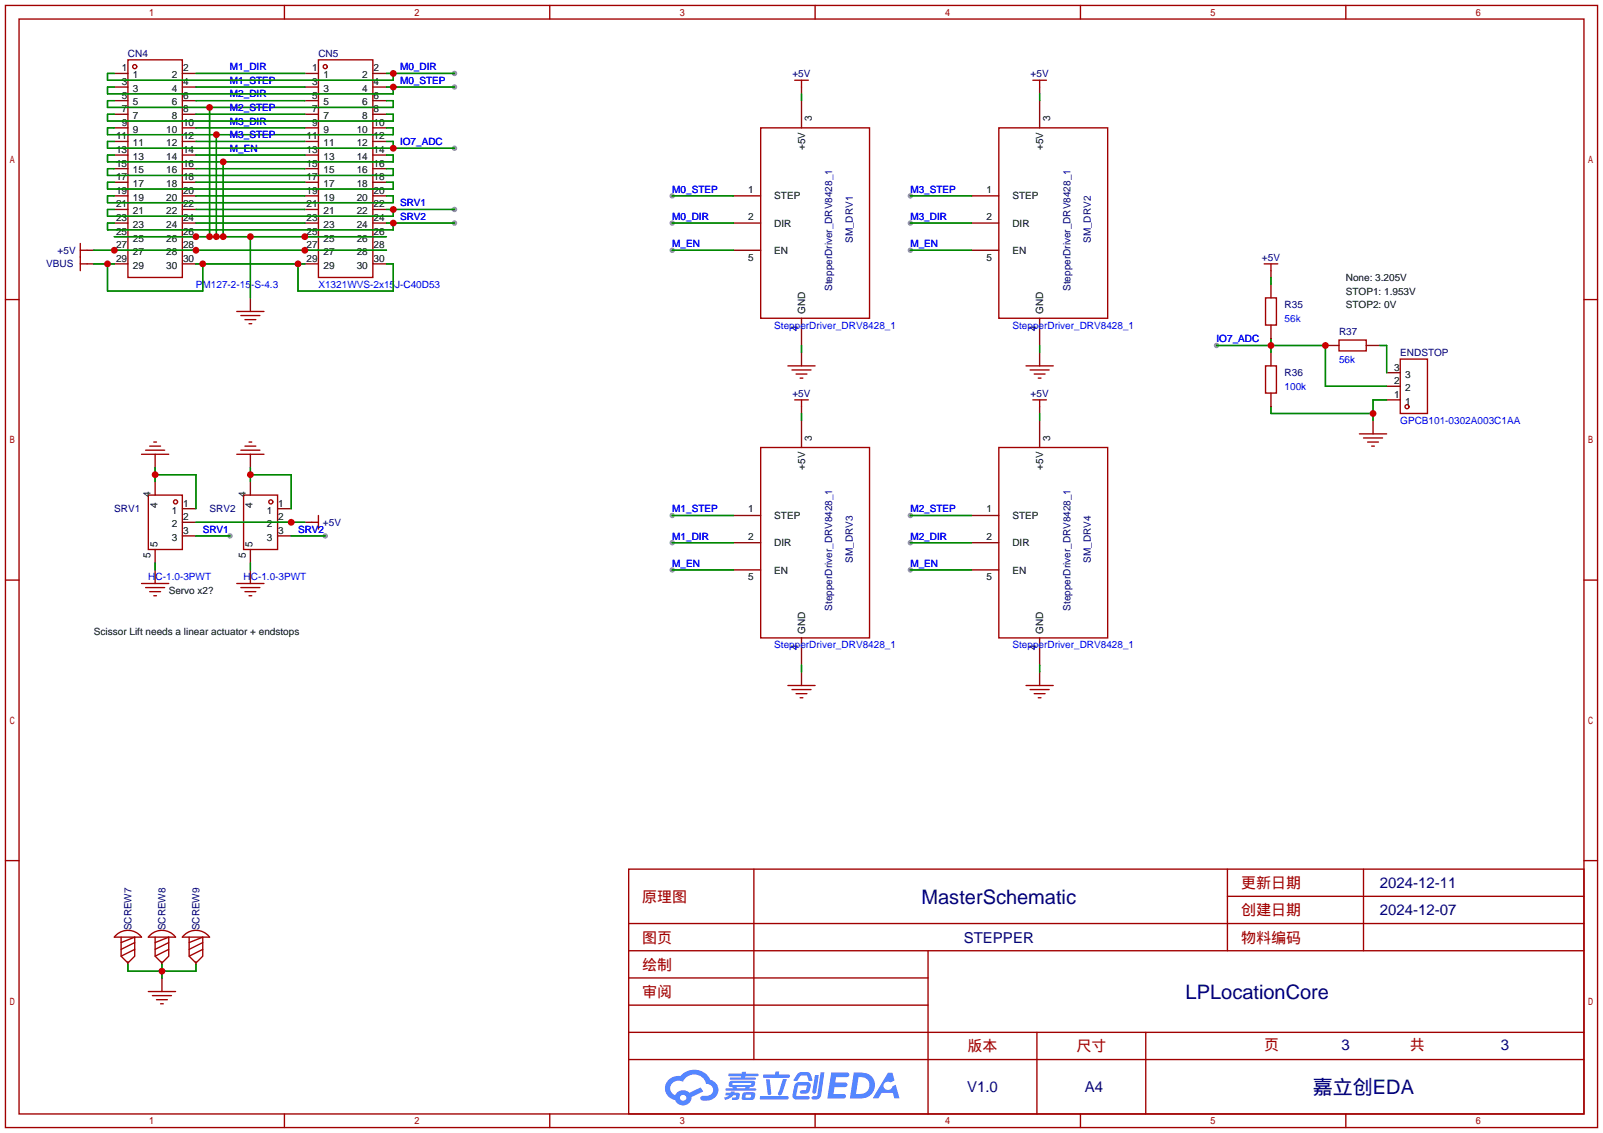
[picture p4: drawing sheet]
<svg xmlns="http://www.w3.org/2000/svg" width="299mm" height="212mm" viewBox="0 0 299 212" stroke-linecap="round" stroke-linejoin="round" font-family="sans-serif">
<g fill="#999">
<circle cx="84.8" cy="13.7" r=".51"/>
<circle cx="84.8" cy="16.3" r=".51"/>
<circle cx="125.5" cy="96.3" r=".51"/>
<circle cx="125.5" cy="101.3" r=".51"/>
<circle cx="125.5" cy="106.4" r=".51"/>
<circle cx="169.9" cy="96.3" r=".51"/>
<circle cx="169.9" cy="101.3" r=".51"/>
<circle cx="169.9" cy="106.4" r=".51"/>
<circle cx="169.9" cy="36.6" r=".51"/>
<circle cx="169.9" cy="41.7" r=".51"/>
<circle cx="169.9" cy="46.7" r=".51"/>
<circle cx="125.5" cy="46.7" r=".51"/>
<circle cx="125.5" cy="41.7" r=".51"/>
<circle cx="125.5" cy="36.6" r=".51"/>
<circle cx="42.9" cy="100.1" r=".51"/>
<circle cx="60.7" cy="100.1" r=".51"/>
<circle cx="84.8" cy="39.1" r=".51"/>
<circle cx="84.8" cy="41.7" r=".51"/>
<circle cx="84.8" cy="27.7" r=".51"/>
<circle cx="227.1" cy="64.5" r=".51"/>
</g>
<g fill="none" stroke="#a10000" stroke-width=".25">
<path d="M1 1h297.2v209.6h-297.2zM3.6 3.6h292.1v204.4h-292.1zM53.1 1v2.6M102.6 1v2.6M152.1 1v2.6M201.7 1v2.6M251.2 1v2.6M1 55.9h2.6M295.7 55.9h2.5M1 108.3h2.6M295.7 108.3h2.5M1 160.7h2.6"/>
<path d="M117.3 162.3h178.4v45.7h-178.4zM117.3 177.5h178.4M117.3 172.5h178.4M140.7 162.3v35.6M173.2 177.5v30.5M229.1 162.3v15.2M229.1 167.4h66.6M254.5 162.3v15.2M295.7 160.7h2.5M117.3 182.6h55.9M117.3 197.9h178.4M117.3 192.8h178.4"/>
<path d="M117.3 187.7h55.9M193.5 192.8v15.2M213.9 192.8v15.2M53.1 208v2.6M102.6 208v2.6M152.1 208v2.6M201.7 208v2.6M251.2 208v2.6"/>
</g>
<g fill="#5487ff">
<path d="M155.2 200.3h2.1a.97 .97 0 0 1 1.2 .4 .53 .53 0 0 1-.6 .4h-1.8l-.2 1.1h1.9a.43 .43 0 0 1 .4 .4 .43 .43 0 0 1-.5 .4h-1.9l-.2 1.3h1.7a.45 .45 0 0 1 .5 .2 .45 .45 0 0 1-.1 .6h-3.3z"/>
<path d="M165.7 200.3h.9l.4 1.5-.8 .3a.82 .82 0 0 0-1.1 .1 .82 .82 0 0 0 .1 1.2 .82 .82 0 0 0 1.1-.1l.3-.4 .6-.3 .7 2.5h-1l-.2-1h-2.1l-.6 1h-1.1z"/>
<path d="M152.1 200.8h.7l-.5 3.1a.36 .36 0 0 1-.3 .3 .36 .36 0 0 1-.4-.3z"/>
<path d="M153.2 200.2h.7l-.6 4.3a1.13 1.13 0 0 1-1.8 .6l.2-.4h.7l.2-.2z"/>
<path d="M148.9 200.6l.6-.4h1a.77 .77 0 0 1 .9 .5l.3 1-.2 .2h-.5l-.4-1-.9-.1a1.3 1.3 0 0 0-.9 1l-.5 .1-.2-.2z"/>
<path d="M148.4 202.4l.6-.3h1.7a.66 .66 0 0 1 .6 .9l-.1 .4a.81 .81 0 0 1-.9 .8h-.7a.32 .32 0 0 1-.3-.3 .32 .32 0 0 1 .4-.3h.7l.2-.9-1.6 .1-.4 1.8 2.2 .1a.32 .32 0 0 1 .3 .4 .32 .32 0 0 1-.4 .2h-2.2l-.5-.3-.1-.5z"/>
<path d="M141.9 204.7h5a.33 .33 0 0 1 .3 .3 .33 .33 0 0 1-.3 .3h-4.9l-.2-.1z"/>
<path d="M146.1 201.5h.8l-1 2.9a.36 .36 0 0 1-.4 .2 .36 .36 0 0 1-.3-.3z"/>
<path d="M143 201.6h.7l.3 2.5a.34 .34 0 0 1-.3 .4 .34 .34 0 0 1-.4-.3z"/>
<path d="M142.5 200.7h2.1l.1-.5 .2-.1h.6l-.1 .6h1.7a.32 .32 0 0 1 .4 .3 .32 .32 0 0 1-.4 .3h-4.5l-.2-.2z"/>
<path d="M135.5 204.1h.9l.1-.3h.6v.3h.8a.82 .82 0 0 1-.5 1.3h-.8v-.4l.8-.2v-.2l-.5-.1-.5 .5-1.1 .4-.1-.4 .9-.5h-.7z"/>
<path d="M136 200.5h2.4l.1-.3h.7v.3h2.2l.2 .3-.2 .2h-2.3v.2h1.8l.2 .3-.2 .1h-4.5l-.2-.1 .1-.3h2l.1-.2h-2.3l-.1-.2z"/>
<path d="M159.4 200.3l-.8 4.9h1.7a2.47 2.47 0 0 0 2.9-1.7 2.47 2.47 0 0 0-1.5-3.1zM160.3 201.1a1.61 1.61 0 0 1 2 1.5 1.61 1.61 0 0 1-1.8 1.7h-.7z"/>
<path d="M136.2 202a.55 .55 0 0 0-.2 .8 .55 .55 0 0 0 .7 .2l.1 .3h-1.3v.3l5.4 .1 .3-.2-.2-.2h-1.2l.2-.3a.7 .7 0 0 0 .8-.3 .7 .7 0 0 0 0-.8l-4.2-.1zM136.8 202.3l3.3-.1 .1 .1-.2 .3h-3.2l-.1-.2zM137.5 203h1.7l-.2 .3h-1.4z"/>
<path d="M138.6 204.2a1.05 1.05 0 0 0 0 1.2 2.91 2.91 0 0 0 2.2-.2 .98 .98 0 0 0 0-1.2h-1.6zM139.2 204.5l.9-.1 .1 .1v.3l-.2 .2-.8-.1z"/>
<path d="M124.9 201.6a2.23 2.23 0 0 0-.7 2.3 2.23 2.23 0 0 0 1.8 1.6 1.58 1.58 0 0 0 1.8 .9 1.58 1.58 0 0 0 1.3-1.5l2.2-1.1-.5-.7-2.1 1a1.65 1.65 0 0 0-2.7 .4 1.45 1.45 0 0 1-.8-1.9 1.45 1.45 0 0 1 2-.7l.3 .1a2.3 2.3 0 0 1 2.3-1.3 2.3 2.3 0 0 1 2 1.7 1.12 1.12 0 0 1 1.3 1 1.12 1.12 0 0 1-1.1 1.2h-.7a.45 .45 0 0 0-.6 .4 .45 .45 0 0 0 .5 .5 2.21 2.21 0 0 0 2.2-.5 2.21 2.21 0 0 0 .5-2.3 2.13 2.13 0 0 0-1.3-1.1 3.3 3.3 0 0 0-5.6-.7l-1.1 .1zM127 205a.57 .57 0 0 1 1.1 0 .57 .57 0 0 1-1.1 0z"/>
</g>
<g fill="none" stroke="#a10000" stroke-width=".25">
<path d="M23.9 11.2h10.1v40.6h-10.1zM59.4 11.2h10.2v40.6h-10.2zM148.3 15h2.6M149.6 15v1.3M192.8 15h2.5M194.1 15v1.3M142 23.9h20.3v35.5h-20.3zM186.4 23.9h20.4v35.5h-20.4zM15 45.5v5M15 46.7h1.3M15 49.3h1.3M44.2 58.2h5.1"/>
<path d="M45 58.9h3.5M45.7 59.7h2.1M236 49.3h2.5M236.2 55.6h2.1v5.1h-2.1zM237.2 49.3v1.2M46.5 60.5h.5M147.1 68.3h5M147.8 69.1h3.6M148.3 74.7h2.6M148.6 69.8h2M149.4 70.6h.5M149.6 74.7v1.2"/>
<path d="M191.5 68.3h5.1M192.3 69.1h3.5M192.8 74.7h2.5M193 69.8h2.1M193.8 70.6h.5M194.1 74.7v1.2M236.2 68.3h2.1v5.1h-2.1zM249.9 63.5h5.1v2h-5.1zM261.4 67.1h5v10.1h-5zM26.4 84.8h5.1M27.2 84.1h3.5M27.7 92.5h6.3v10.1h-6.3z"/>
<path d="M27.9 83.3h2.1M28.7 82.5h.5M44.2 84.8h5.1M45 84.1h3.5M45.5 92.5h6.3v10.1h-6.3zM45.7 83.3h2.1M46.5 82.5h.5M58.2 97.5h1.2M59.4 96.3v2.5M142 83.6h20.3v35.5h-20.3zM186.4 83.6h20.4v35.5h-20.4zM253.7 81h5.1"/>
<path d="M254.5 81.8h3.6M255.3 82.5h2M256 83.3h.5M26.4 109h5.1M27.2 109.7h3.5M27.9 110.5h2.1M28.7 111.3h.5M44.2 109h5.1M45 109.7h3.5M45.7 110.5h2.1M46.5 111.3h.5M147.1 128h5"/>
<path d="M147.8 128.8h3.6M148.6 129.5h2M149.4 130.3h.5M191.5 128h5.1M192.3 128.8h3.5M193 129.5h2.1M193.8 130.3h.5M21.8 174.5a3.2 3.2 0 0 1 4.6 .5h-5.1zM22.6 175v3.6l1.3 1.2 1.2-1.2v-3.6l-2.5 1M25.1 176l-2.5 1.3M25.1 177.3l-2.5 1.3M28.1 174.5a3.2 3.2 0 0 1 4.7 .5h-5.1z"/>
<path d="M29 175v3.6l1.2 1.2 1.3-1.2v-3.6l-2.5 1M31.5 176l-2.5 1.3M31.5 177.3l-2.5 1.3M34.5 174.5a3.2 3.2 0 0 1 4.6 .5h-5.1zM35.3 175v3.6l1.3 1.2 1.2-1.2v-3.6l-2.5 1M37.8 176l-2.5 1.3M37.8 177.3l-2.5 1.3M27.7 185.2h5.1M28.4 185.9h3.6M29.2 186.7h2M30 187.5h.5"/>
<circle cx="25.1" cy="12.4" r=".38"/>
<circle cx="60.7" cy="12.4" r=".38"/>
<circle cx="262.6" cy="75.9" r=".38"/>
<circle cx="32.8" cy="93.7" r=".38"/>
<circle cx="50.5" cy="93.7" r=".38"/>
</g>
<g fill="none" stroke="#870000" stroke-width=".25">
<path d="M21.3 13.7h2.6M21.3 16.3h2.6M21.3 18.8h2.6M34 13.7h2.6M34 16.3h2.6M34 18.8h2.6M56.9 13.7h2.5M56.9 16.3h2.5M56.9 18.8h2.5M69.6 13.7h2.5M69.6 16.3h2.5M69.6 18.8h2.5"/>
<path d="M149.6 16.3v1.2M149.6 18.8v5.1M194.1 16.3v1.2M194.1 18.8v5.1M21.3 36.6h2.6M21.3 21.3h2.6M21.3 23.9h2.6M21.3 39.1h2.6M21.3 26.4h2.6M21.3 29h2.6M21.3 34h2.6M21.3 31.5h2.6"/>
<path d="M34 36.6h2.6M34 21.3h2.6M34 23.9h2.6M34 39.1h2.6M34 26.4h2.6M34 29h2.6M34 34h2.6M34 31.5h2.6M56.9 36.6h2.5M56.9 21.3h2.5M56.9 23.9h2.5M56.9 39.1h2.5"/>
<path d="M56.9 26.4h2.5M56.9 29h2.5M56.9 34h2.5M56.9 31.5h2.5M69.6 36.6h2.5M69.6 21.3h2.5M69.6 23.9h2.5M69.6 39.1h2.5M69.6 26.4h2.5M69.6 29h2.5M69.6 34h2.5M69.6 31.5h2.5"/>
<path d="M136.9 36.6h5.1M181.4 36.6h5M16.3 46.7h1.2M16.3 49.3h1.2M21.3 41.7h2.6M21.3 46.7h2.6M21.3 49.3h2.6M21.3 44.2h2.6M34 41.7h2.6M34 46.7h2.6M34 49.3h2.6M34 44.2h2.6"/>
<path d="M46.7 55.6v2.6M56.9 41.7h2.5M56.9 46.7h2.5M56.9 49.3h2.5M56.9 44.2h2.5M69.6 41.7h2.5M69.6 46.7h2.5M69.6 49.3h2.5M69.6 44.2h2.5M136.9 41.7h5.1M136.9 46.7h5.1M149.6 59.4v5.1"/>
<path d="M181.4 41.7h5M181.4 46.7h5M194.1 59.4v5.1M237.2 50.5v1.3M237.2 53.1v2.5M149.6 65.8v2.5M149.6 75.9v1.3M149.6 78.5v5.1M194.1 65.8v2.5M194.1 75.9v1.3M194.1 78.5v5.1M237.2 60.7v2.5"/>
<path d="M237.2 65.8v2.5M237.2 73.4v2.5M247.4 64.5h2.5M255 64.5h2.6M256.3 78.5v2.5M258.8 74.7h2.6M258.8 72.1h2.6M258.8 69.6h2.6M29 84.8v2.6M29 89.9v2.6M34 95h2.6M34 97.5h2.6"/>
<path d="M46.7 84.8v2.6M46.7 89.9v2.6M51.8 95h2.6M51.8 97.5h2.6M56.9 97.5h1.3M136.9 96.3h5.1M181.4 96.3h5M29 102.6v2.6M29 106.4v2.6M34 100.1h2.6M46.7 102.6v2.6M46.7 106.4v2.6"/>
<path d="M51.8 100.1h2.6M136.9 101.3h5.1M136.9 106.4h5.1M149.6 119.1v5.1M181.4 101.3h5M181.4 106.4h5M194.1 119.1v5.1M149.6 125.5v2.5M194.1 125.5v2.5M23.9 179.6v.5M30.2 179.6v.5M36.6 179.6v.5"/>
<path d="M30.2 182.6v2.6"/>
</g>
<g fill="none" stroke="#008700" stroke-width=".25">
<path d="M21.3 13.7h-1.2v1.3h53.3v-1.3M21.3 16.3h-1.2v1.2h53.3v-1.2M21.3 18.8h-1.2v1.3h53.3v-1.3h-1.3M36.6 18.8h20.3M36.6 16.3h20.3M36.6 13.7h20.3M72.1 16.3h12.7M72.1 13.7h12.7M149.6 17.5v1.3M194.1 17.5v1.3M21.3 29h-1.2v1.2h53.3v-1.2h-1.3M21.3 21.3h-1.2v1.3h53.3v-1.3h-1.3"/>
<path d="M21.3 23.9h-1.2v1.2h53.3v-1.2h-1.3M21.3 26.4h-1.2v1.3h64.7M21.3 31.5h-1.2v1.3h53.3v-1.3h-1.3M21.3 34h-1.2v1.3h53.3v-1.3h-1.3M21.3 36.6h-1.2v1.2h53.3v-1.2h-1.3M21.3 39.1h-1.2v1.3h53.3v-1.3M36.6 29h20.3M36.6 23.9h20.3M36.6 39.1h20.3M36.6 36.6h20.3M36.6 34h20.3M36.6 31.5h20.3"/>
<path d="M36.6 26.4h20.3M36.6 21.3h20.3M39.1 20.1v24.1M40.4 25.1v19.1M41.7 30.2v14M72.1 26.4h1.3v1.3M72.1 39.1h12.7M125.5 36.6h11.4M169.9 36.6h11.5M17.5 46.7h54.6M17.5 49.3h3.8M20.1 49.3v5.1h17.7v-5.1"/>
<path d="M21.3 44.2h50.8M21.3 41.7h-1.2v1.2h53.3v-1.2M36.6 41.7h20.3M36.6 49.3h20.3M46.7 44.2v11.4M55.6 49.3v5.1h17.8v-5.1h-1.3M72.1 41.7h12.7M125.5 41.7h11.4M125.5 46.7h11.4M169.9 41.7h11.5M169.9 46.7h11.5M237.2 51.8v1.3"/>
<path d="M149.6 64.5v1.3M149.6 77.2v1.3M194.1 64.5v1.3M194.1 77.2v1.3M227.1 64.5h20.3v7.6h11.4M237.2 75.9v1.3h19.1M237.2 63.2v2.6M257.6 64.5h1.2v5.1M258.8 74.7h-2.5v3.8M29 88.6h7.6v6.4M29 87.4v2.5M36.6 97.5h20.3"/>
<path d="M46.7 87.4v2.5M46.7 88.6h7.7v6.4M125.5 96.3h11.4M169.9 96.3h11.5M29 105.2v1.2M36.6 100.1h6.3M46.7 105.2v1.2M54.4 100.1h6.3M125.5 101.3h11.4M125.5 106.4h11.4M169.9 101.3h11.5M169.9 106.4h11.5"/>
<path d="M149.6 124.2v1.3M194.1 124.2v1.3M23.9 180.1v1.3h12.7v-1.3M30.2 180.1v2.5"/>
</g>
<g fill="#c00">
<circle cx="30.2" cy="181.4" r=".63"/>
<circle cx="46.7" cy="44.2" r=".63"/>
<circle cx="56.9" cy="44.2" r=".63"/>
<circle cx="41.7" cy="44.2" r=".63"/>
<circle cx="41.7" cy="30.2" r=".63"/>
<circle cx="40.4" cy="44.2" r=".63"/>
<circle cx="40.4" cy="25.1" r=".63"/>
<circle cx="39.1" cy="44.2" r=".63"/>
<circle cx="39.1" cy="20.1" r=".63"/>
<circle cx="36.6" cy="44.2" r=".63"/>
<circle cx="21.3" cy="46.7" r=".63"/>
<circle cx="36.6" cy="46.7" r=".63"/>
<circle cx="56.9" cy="46.7" r=".63"/>
<circle cx="73.4" cy="13.7" r=".63"/>
<circle cx="73.4" cy="16.3" r=".63"/>
<circle cx="46.7" cy="88.6" r=".63"/>
<circle cx="29" cy="88.6" r=".63"/>
<circle cx="54.4" cy="97.5" r=".63"/>
<circle cx="73.4" cy="39.1" r=".63"/>
<circle cx="73.4" cy="41.7" r=".63"/>
<circle cx="73.4" cy="27.7" r=".63"/>
<circle cx="20.1" cy="49.3" r=".63"/>
<circle cx="37.8" cy="49.3" r=".63"/>
<circle cx="55.6" cy="49.3" r=".63"/>
<circle cx="256.3" cy="77.2" r=".63"/>
<circle cx="237.2" cy="64.5" r=".63"/>
<circle cx="247.4" cy="64.5" r=".63"/>
</g>
<g font-size="3.7" fill="#000080">
<text x="172" y="168.7">MasterSchematic</text>
<text x="221.3" y="186.5">LPLocationCore</text>
<text x="245.1" y="204.3">嘉立创EDA</text>
</g>
<g font-size="2.8" fill="#a00000">
<text x="231.6" y="165.9">更新日期</text>
<text x="119.9" y="168.4">原理图</text>
<text x="231.6" y="170.9">创建日期</text>
<text x="119.9" y="176">图页</text>
<text x="231.6" y="176">物料编码</text>
<text x="119.9" y="181.1">绘制</text>
<text x="119.9" y="186.2">审阅</text>
<text x="180.6" y="196.3">版本</text>
<text x="200.9" y="196.3">尺寸</text>
<text x="236" y="196.1">页</text>
<text x="263.1" y="196.1">共</text>
</g>
<g font-size="2.8" fill="#000080">
<text x="257.6" y="165.9">2024-12-11</text>
<text x="257.6" y="170.9">2024-12-07</text>
<text x="179.9" y="176">STEPPER</text>
<text x="250.4" y="196.1">3</text>
<text x="280.1" y="196.1">3</text>
<text x="180.5" y="204">V1.0</text>
<text x="202.5" y="204">A4</text>
</g>
<g font-size="1.9" fill="#000080">
<text x="23.9" y="10.6">CN4</text>
<text x="59.4" y="10.6">CN5</text>
<text x="147.9" y="14.4">+5V</text>
<text x="192.4" y="14.4">+5V</text>
<text x="10.8" y="47.4">+5V</text>
<text x="159.2" y="45.4" transform="rotate(-90 159.2 45.4)">SM_DRV1</text>
<text x="203.6" y="45.4" transform="rotate(-90 203.6 45.4)">SM_DRV2</text>
<text x="8.6" y="49.9">VBUS</text>
<text x="235.5" y="48.7">+5V</text>
<text x="155.4" y="54.4" transform="rotate(-90 155.4 54.4)">StepperDriver_DRV8428_1</text>
<text x="199.8" y="54.4" transform="rotate(-90 199.8 54.4)">StepperDriver_DRV8428_1</text>
<text x="239.8" y="57.6">R35</text>
<text x="249.9" y="62.6">R37</text>
<text x="239.8" y="70.3">R36</text>
<text x="261.4" y="66.5">ENDSTOP</text>
<text x="147.9" y="74.1">+5V</text>
<text x="192.4" y="74.1">+5V</text>
<text x="21.3" y="95.7">SRV1</text>
<text x="39.1" y="95.7">SRV2</text>
<text x="60.3" y="98.2">+5V</text>
<text x="159.2" y="105.1" transform="rotate(-90 159.2 105.1)">SM_DRV3</text>
<text x="203.6" y="105.1" transform="rotate(-90 203.6 105.1)">SM_DRV4</text>
<text x="155.4" y="114" transform="rotate(-90 155.4 114)">StepperDriver_DRV8428_1</text>
<text x="199.8" y="114" transform="rotate(-90 199.8 114)">StepperDriver_DRV8428_1</text>
<text x="24.5" y="173.7" transform="rotate(-90 24.5 173.7)">SCREW7</text>
<text x="30.9" y="173.7" transform="rotate(-90 30.9 173.7)">SCREW8</text>
<text x="37.2" y="173.7" transform="rotate(-90 37.2 173.7)">SCREW9</text>
</g>
<g font-size="1.9">
<text x="22.7" y="13.3">1</text>
<text x="22.7" y="15.9">3</text>
<text x="24.8" y="14.6">1</text>
<text x="24.8" y="17.2">3</text>
<text x="32.1" y="17.2">4</text>
<text x="32.1" y="14.6">2</text>
<text x="34.2" y="15.9">4</text>
<text x="34.2" y="13.3">2</text>
<text x="58.3" y="13.3">1</text>
<text x="58.3" y="15.9">3</text>
<text x="60.4" y="14.6">1</text>
<text x="60.4" y="17.2">3</text>
<text x="67.6" y="17.2">4</text>
<text x="67.6" y="14.6">2</text>
<text x="69.7" y="15.9">4</text>
<text x="69.7" y="13.3">2</text>
<text x="22.7" y="18.4">5</text>
<text x="22.7" y="21">7</text>
<text x="22.7" y="23.5">9</text>
<text x="24.8" y="19.7">5</text>
<text x="24.8" y="22.2">7</text>
<text x="32.1" y="22.2">8</text>
<text x="32.1" y="19.7">6</text>
<text x="34.2" y="23.5">10</text>
<text x="34.2" y="21">8</text>
<text x="34.2" y="18.4">6</text>
<text x="58.3" y="18.4">5</text>
<text x="58.3" y="21">7</text>
<text x="58.3" y="23.5">9</text>
<text x="60.4" y="19.7">5</text>
<text x="60.4" y="22.2">7</text>
<text x="67.6" y="22.2">8</text>
<text x="67.6" y="19.7">6</text>
<text x="69.7" y="23.5">10</text>
<text x="69.7" y="21">8</text>
<text x="69.7" y="18.4">6</text>
<text x="151.5" y="22.6" transform="rotate(-90 151.5 22.6)">3</text>
<text x="196" y="22.6" transform="rotate(-90 196 22.6)">3</text>
<text x="21.7" y="26">11</text>
<text x="21.7" y="28.6">13</text>
<text x="24.8" y="24.8">9</text>
<text x="24.8" y="27.3">11</text>
<text x="24.8" y="29.9">13</text>
<text x="31" y="29.9">14</text>
<text x="31" y="27.3">12</text>
<text x="31" y="24.8">10</text>
<text x="34.2" y="28.6">14</text>
<text x="34.2" y="26">12</text>
<text x="57.2" y="26">11</text>
<text x="57.2" y="28.6">13</text>
<text x="60.4" y="24.8">9</text>
<text x="60.4" y="27.3">11</text>
<text x="60.4" y="29.9">13</text>
<text x="66.6" y="29.9">14</text>
<text x="66.6" y="27.3">12</text>
<text x="66.6" y="24.8">10</text>
<text x="69.7" y="28.6">14</text>
<text x="69.7" y="26">12</text>
<text x="150.3" y="28" transform="rotate(-90 150.3 28)">+5V</text>
<text x="194.7" y="28" transform="rotate(-90 194.7 28)">+5V</text>
<text x="21.7" y="31.1">15</text>
<text x="21.7" y="33.7">17</text>
<text x="24.8" y="32.4">15</text>
<text x="24.8" y="34.9">17</text>
<text x="31" y="34.9">18</text>
<text x="31" y="32.4">16</text>
<text x="34.2" y="33.7">18</text>
<text x="34.2" y="31.1">16</text>
<text x="57.2" y="31.1">15</text>
<text x="57.2" y="33.7">17</text>
<text x="60.4" y="32.4">15</text>
<text x="60.4" y="34.9">17</text>
<text x="66.6" y="34.9">18</text>
<text x="66.6" y="32.4">16</text>
<text x="69.7" y="33.7">18</text>
<text x="69.7" y="31.1">16</text>
<text x="139.7" y="36">1</text>
<text x="184.1" y="36">1</text>
<text x="21.7" y="36.2">19</text>
<text x="21.7" y="38.7">21</text>
<text x="21.7" y="41.3">23</text>
<text x="24.8" y="37.5">19</text>
<text x="24.8" y="40">21</text>
<text x="31" y="40">22</text>
<text x="31" y="37.5">20</text>
<text x="34.2" y="41.3">24</text>
<text x="34.2" y="38.7">22</text>
<text x="34.2" y="36.2">20</text>
<text x="57.2" y="36.2">19</text>
<text x="57.2" y="38.7">21</text>
<text x="57.2" y="41.3">23</text>
<text x="60.4" y="37.5">19</text>
<text x="60.4" y="40">21</text>
<text x="66.6" y="40">22</text>
<text x="66.6" y="37.5">20</text>
<text x="69.7" y="41.3">24</text>
<text x="69.7" y="38.7">22</text>
<text x="69.7" y="36.2">20</text>
<text x="139.7" y="41.1">2</text>
<text x="144.5" y="37.2">STEP</text>
<text x="184.1" y="41.1">2</text>
<text x="189" y="37.2">STEP</text>
<text x="21.7" y="43.8">25</text>
<text x="21.7" y="46.4">27</text>
<text x="24.8" y="42.6">23</text>
<text x="24.8" y="45.1">25</text>
<text x="24.8" y="47.6">27</text>
<text x="31" y="47.6">28</text>
<text x="31" y="45.1">26</text>
<text x="31" y="42.6">24</text>
<text x="34.2" y="46.4">28</text>
<text x="34.2" y="43.8">26</text>
<text x="57.2" y="43.8">25</text>
<text x="57.2" y="46.4">27</text>
<text x="60.4" y="42.6">23</text>
<text x="60.4" y="45.1">25</text>
<text x="60.4" y="47.6">27</text>
<text x="66.6" y="47.6">28</text>
<text x="66.6" y="45.1">26</text>
<text x="66.6" y="42.6">24</text>
<text x="69.7" y="46.4">28</text>
<text x="69.7" y="43.8">26</text>
<text x="144.5" y="42.3">DIR</text>
<text x="144.5" y="47.4">EN</text>
<text x="189" y="42.3">DIR</text>
<text x="189" y="47.4">EN</text>
<text x="21.7" y="48.9">29</text>
<text x="24.8" y="50.2">29</text>
<text x="31" y="50.2">30</text>
<text x="34.2" y="48.9">30</text>
<text x="57.2" y="48.9">29</text>
<text x="60.4" y="50.2">29</text>
<text x="66.6" y="50.2">30</text>
<text x="69.7" y="48.9">30</text>
<text x="139.7" y="48.7">5</text>
<text x="184.1" y="48.7">5</text>
<text x="251.2" y="52.5">None: 3.205V</text>
<text x="150.3" y="58.7" transform="rotate(-90 150.3 58.7)">GND</text>
<text x="194.7" y="58.7" transform="rotate(-90 194.7 58.7)">GND</text>
<text x="251.2" y="55">STOP1: 1.953V</text>
<text x="251.2" y="57.6">STOP2: 0V</text>
<text x="149" y="61.7" transform="rotate(-90 149 61.7)">4</text>
<text x="193.5" y="61.7" transform="rotate(-90 193.5 61.7)">4</text>
<text x="260.2" y="71.8">2</text>
<text x="260.2" y="69.2">3</text>
<text x="262.3" y="70.5">3</text>
<text x="260.2" y="74.3">1</text>
<text x="262.3" y="75.6">1</text>
<text x="262.3" y="73">2</text>
<text x="151.5" y="82.3" transform="rotate(-90 151.5 82.3)">3</text>
<text x="196" y="82.3" transform="rotate(-90 196 82.3)">3</text>
<text x="150.3" y="87.7" transform="rotate(-90 150.3 87.7)">+5V</text>
<text x="194.7" y="87.7" transform="rotate(-90 194.7 87.7)">+5V</text>
<text x="28.1" y="92.8" transform="rotate(-90 28.1 92.8)">4</text>
<text x="29.4" y="94.9" transform="rotate(-90 29.4 94.9)">4</text>
<text x="32.1" y="95.9">1</text>
<text x="34.2" y="94.6">1</text>
<text x="45.9" y="92.8" transform="rotate(-90 45.9 92.8)">4</text>
<text x="47.2" y="94.9" transform="rotate(-90 47.2 94.9)">4</text>
<text x="49.8" y="95.9">1</text>
<text x="51.9" y="94.6">1</text>
<text x="139.7" y="95.7">1</text>
<text x="184.1" y="95.7">1</text>
<text x="32.1" y="98.4">2</text>
<text x="32.1" y="101">3</text>
<text x="34.2" y="97.2">2</text>
<text x="34.2" y="99.7">3</text>
<text x="49.8" y="98.4">2</text>
<text x="49.8" y="101">3</text>
<text x="51.9" y="97.2">2</text>
<text x="51.9" y="99.7">3</text>
<text x="139.7" y="100.7">2</text>
<text x="144.5" y="96.9">STEP</text>
<text x="184.1" y="100.7">2</text>
<text x="189" y="96.9">STEP</text>
<text x="28.1" y="104.3" transform="rotate(-90 28.1 104.3)">5</text>
<text x="29.4" y="102.2" transform="rotate(-90 29.4 102.2)">5</text>
<text x="45.9" y="104.3" transform="rotate(-90 45.9 104.3)">5</text>
<text x="47.2" y="102.2" transform="rotate(-90 47.2 102.2)">5</text>
<text x="144.5" y="102">DIR</text>
<text x="144.5" y="107.1">EN</text>
<text x="189" y="102">DIR</text>
<text x="189" y="107.1">EN</text>
<text x="31.5" y="110.9">Servo x2?</text>
<text x="139.7" y="108.4">5</text>
<text x="184.1" y="108.4">5</text>
<text x="17.5" y="118.5">Scissor Lift needs a linear actuator + endstops</text>
<text x="150.3" y="118.4" transform="rotate(-90 150.3 118.4)">GND</text>
<text x="194.7" y="118.4" transform="rotate(-90 194.7 118.4)">GND</text>
<text x="149" y="121.4" transform="rotate(-90 149 121.4)">4</text>
<text x="193.5" y="121.4" transform="rotate(-90 193.5 121.4)">4</text>
</g>
<g font-size="1.9" fill="#00f">
<text x="42.9" y="15.7">M1_STEP</text>
<text x="42.9" y="13.1">M1_DIR</text>
<text x="74.7" y="13.1">M0_DIR</text>
<text x="74.7" y="15.7">M0_STEP</text>
<text x="42.9" y="23.3">M3_DIR</text>
<text x="42.9" y="20.7">M2_STEP</text>
<text x="42.9" y="18.2">M2_DIR</text>
<text x="42.9" y="28.4">M_EN</text>
<text x="42.9" y="25.8">M3_STEP</text>
<text x="74.7" y="27.1">IO7_ADC</text>
<text x="125.5" y="36">M0_STEP</text>
<text x="169.9" y="36">M3_STEP</text>
<text x="74.7" y="38.5">SRV1</text>
<text x="74.7" y="41.1">SRV2</text>
<text x="125.5" y="41.1">M0_DIR</text>
<text x="169.9" y="41.1">M3_DIR</text>
<text x="125.5" y="46.1">M_EN</text>
<text x="169.9" y="46.1">M_EN</text>
<text x="36.6" y="53.8">PM127-2-15-S-4.3</text>
<text x="59.4" y="53.8">X1321WVS-2x15J-C40D53</text>
<text x="144.5" y="61.4">StepperDriver_DRV8428_1</text>
<text x="189" y="61.4">StepperDriver_DRV8428_1</text>
<text x="227.1" y="63.9">IO7_ADC</text>
<text x="239.8" y="60.1">56k</text>
<text x="249.9" y="67.7">56k</text>
<text x="239.8" y="72.8">100k</text>
<text x="261.4" y="79.2">GPCB101-0302A003C1AA</text>
<text x="125.5" y="95.7">M1_STEP</text>
<text x="169.9" y="95.7">M2_STEP</text>
<text x="37.8" y="99.5">SRV1</text>
<text x="55.6" y="99.5">SRV2</text>
<text x="125.5" y="100.7">M1_DIR</text>
<text x="169.9" y="100.7">M2_DIR</text>
<text x="125.5" y="105.8">M_EN</text>
<text x="169.9" y="105.8">M_EN</text>
<text x="27.7" y="108.4">HC-1.0-3PWT</text>
<text x="45.5" y="108.4">HC-1.0-3PWT</text>
<text x="144.5" y="121.1">StepperDriver_DRV8428_1</text>
<text x="189" y="121.1">StepperDriver_DRV8428_1</text>
</g>
</svg>
